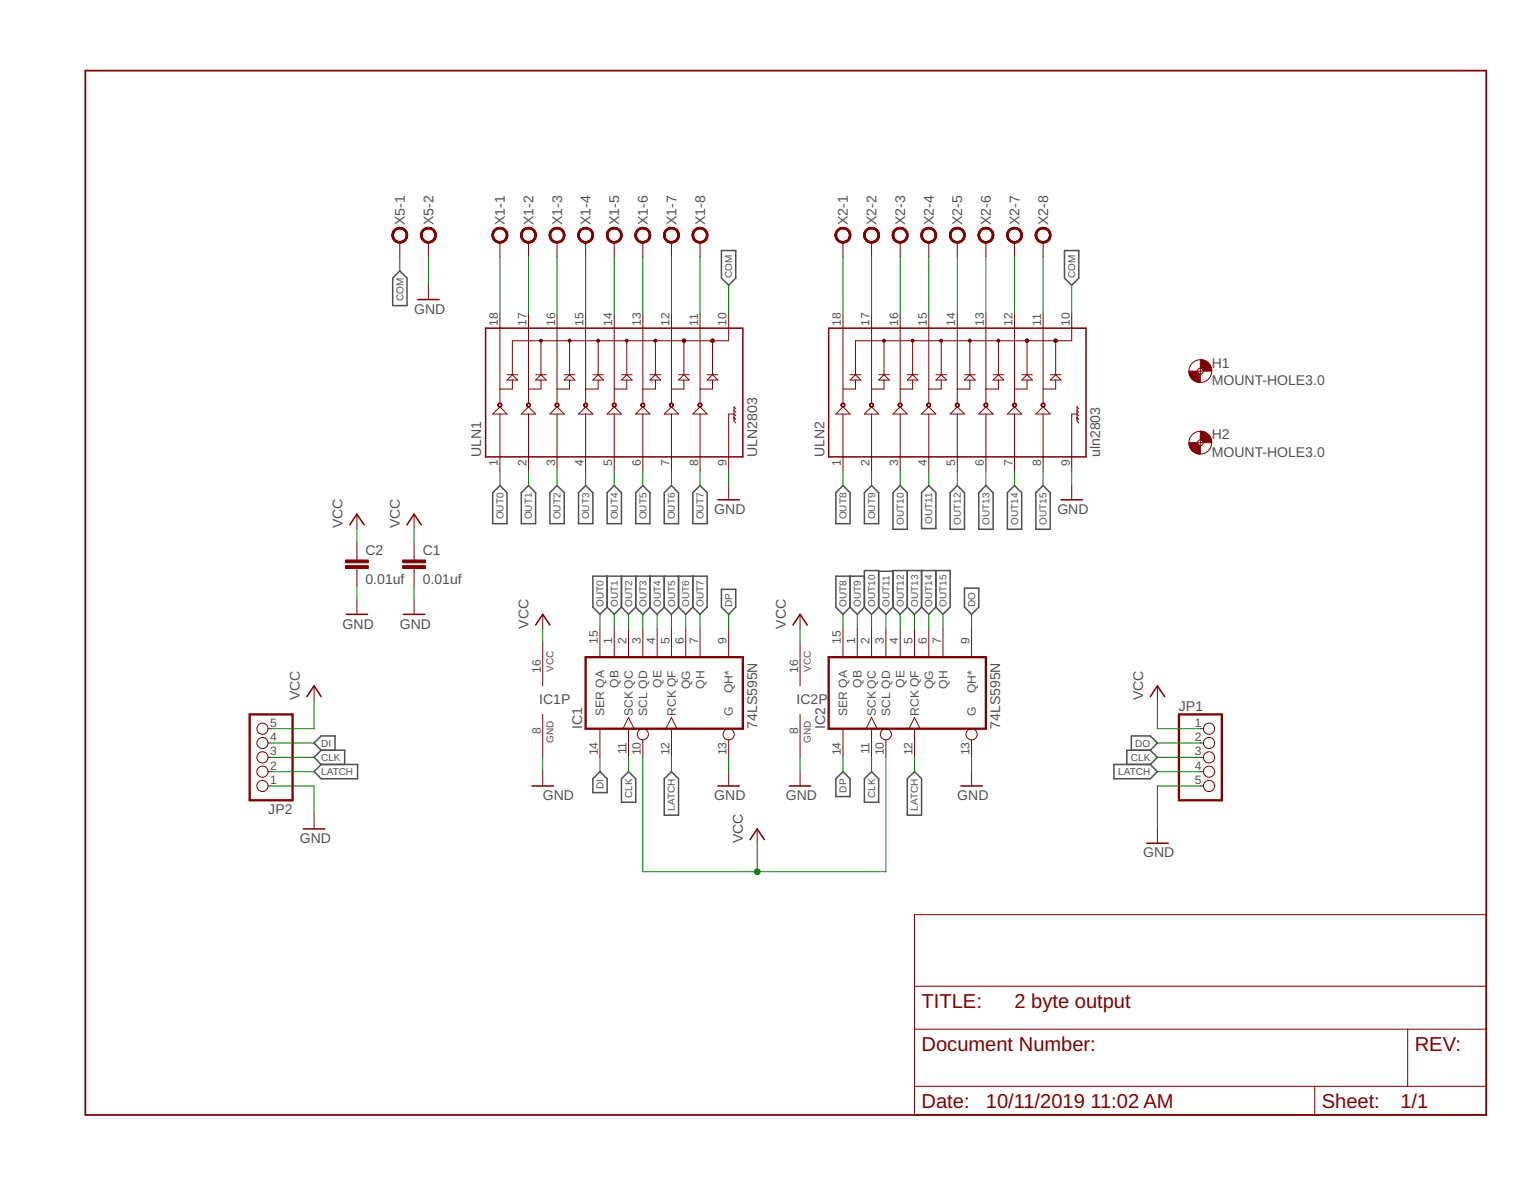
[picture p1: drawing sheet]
<svg xmlns="http://www.w3.org/2000/svg" width="279mm" height="216mm" viewBox="0 0 279 216" stroke-linecap="round" stroke-linejoin="round" font-family="sans-serif">
<g fill="none" stroke="#505050" stroke-width=".28">
<path d="M72.8 49.3l1.3 1.3v5h-2.6v-5zM131.3 45.6h2.6v5l-1.3 1.3-1.3-1.3zM193.8 45.6h2.6v5l-1.3 1.3-1.3-1.3zM91 88.3l1.3 1.3v5.6h-2.6v-5.6zM94.9 89.6l1.3-1.3 1.3 1.3v5.6h-2.6zM101.4 88.3l1.3 1.3v5.6h-2.6v-5.6zM106.6 88.3l1.3 1.3v5.6h-2.6v-5.6zM111.8 88.3l1.3 1.3v5.6h-2.6v-5.6zM117 88.3l1.3 1.3v5.6h-2.6v-5.6zM120.9 89.6l1.3-1.3 1.3 1.3v5.6h-2.6zM126.1 89.6l1.3-1.3 1.3 1.3v5.6h-2.6zM153.4 88.3l1.3 1.3v5.6h-2.6v-5.6z"/>
<path d="M158.6 88.3l1.3 1.3v5.6h-2.6v-5.6zM162.5 89.6l1.4-1.3 1.2 1.3v6.7h-2.6zM167.7 89.6l1.4-1.3 1.2 1.3v6.5h-2.6zM174.2 88.3l1.4 1.3v6.7h-2.6v-6.7zM179.5 88.3l1.3 1.3v6.7h-2.6v-6.7zM184.7 88.3l1.3 1.3v6.7h-2.6v-6.7zM188.6 89.6l1.3-1.3 1.3 1.3v6.7h-2.6zM110.5 104.8v5.6M110.5 110.4l-1.3 1.3-1.3-1.3v-5.6h20.8v5.6l-1.3 1.3-1.3-1.3M110.5 110.4l1.3 1.3 1.3-1.3M113.1 104.8v5.6M113.1 110.4l1.3 1.3 1.3-1.3"/>
<path d="M115.7 104.8v5.6M115.7 110.4l1.3 1.3 1.3-1.3M118.3 104.8v5.6M118.3 110.4l1.3 1.3 1.3-1.3M120.9 104.8v5.6M120.9 110.4l1.3 1.3 1.3-1.3M123.5 104.8v5.6M123.5 110.4l1.3 1.3 1.3-1.3M126.1 104.8v5.6M131.3 107.2h2.6v3.2l-1.3 1.3-1.3-1.3zM154.7 104.8v5.6M154.7 110.4l1.3 1.3 1.3-1.3"/>
<path d="M157.3 110.4v-6.6h2.6v6.6M157.3 104.8h-5.2v5.6l1.3 1.3 1.3-1.3M157.3 110.4l1.3 1.3 1.3-1.3M159.9 110.4l1.3 1.3 1.3-1.3M159.9 103.9h2.6M162.5 110.4v-6.6h10.5v6.6l-1.4 1.3-1.3-1.3M162.5 110.4l1.4 1.3 1.2-1.3M165.1 103.8v6.6M165.1 110.4l1.4 1.3 1.2-1.3M167.7 103.8v6.6M167.7 110.4l1.4 1.3 1.2-1.3M170.3 103.8v6.6"/>
<path d="M175.6 107h2.6v3.4l-1.4 1.3-1.2-1.3zM58.5 136.5l-1.3-1.4 1.3-1.2h2.5v2.6M58.5 136.5h4.2v2.5M58.5 139h6.6v2.6h-6.6l-1.3-1.2zM58.5 136.5l-1.3 1.3 1.3 1.2M202.8 139h6.6l1.3 1.4-1.3 1.2h-6.6zM205.9 136.5v-2.6h3.5l1.3 1.2-1.3 1.4M209.4 136.5h-4.3v2.5M209.4 136.5l1.3 1.3-1.3 1.2M109.2 140.4l1.3 1.2v2.6h-2.6v-2.6zM114.4 140.4l1.3 1.2v4.3h-2.6v-4.3zM120.9 141.6l1.3-1.2 1.3 1.2v6.7h-2.6z"/>
<path d="M153.4 140.4l1.3 1.2v3.3h-2.6v-3.3zM157.3 141.6l1.3-1.2 1.3 1.2v4.3h-2.6zM165.1 141.6l1.4-1.2 1.2 1.2v6.7h-2.6z"/>
</g>
<path d="M106.6 119.5h28.6v13h-28.6zM150.8 119.5h28.7v13h-28.7zM45.4 129.9h7.9v15.7h-7.9zM214.6 129.9h7.8v15.7h-7.8z" fill="none" stroke="#800000" stroke-width=".42"/>
<g fill="none" stroke="#800000" stroke-width=".18">
<path d="M72.8 44.1v2.6M78 44.1v2.6M78 51.9v2.6M91 44.1v2.6M91 57.1v16.2M96.2 44.1v2.6M96.2 57.1v16.2M101.4 44.1v2.6M101.4 57.1v16.2M106.6 44.1v2.6M106.6 57.1v16.2M111.8 44.1v2.6"/>
<path d="M111.8 57.1v16.2M117 44.1v2.6M117 57.1v16.2M122.2 44.1v2.6M122.2 57.1v16.2M127.4 44.1v2.6M127.4 57.1v16.2M132.6 57.1v4.9h-39.3v6.2M153.4 44.1v2.6M153.4 57.1v16.2M158.6 44.1v2.6M158.6 57.1v16.2"/>
<path d="M163.9 44.1v2.6M163.9 57.1v16.2M169.1 44.1v2.6M169.1 57.1v16.2M174.2 44.1v2.6M174.2 57.1v16.2M179.5 44.1v2.6M179.5 57.1v16.2M184.7 44.1v2.6M184.7 57.1v16.2M189.9 44.1v2.6M189.9 57.1v16.2"/>
<path d="M195.1 57.1v4.9h-39.4v6.2M91 75.3v10.4M91 74l1.3 1.3h-2.6zM92.3 69.1l1-.9 .9 .9zM92.3 68.2h1.9M93.3 69.1v1.7h-2.3M96.2 75.3v10.4M96.2 74l1.3 1.3h-2.6zM97.5 68.2h1.9M98.5 69.1v1.7h-2.3M98.5 62v6.2M98.5 68.2l.9 .9h-1.9z"/>
<path d="M101.4 75.3v10.4M101.4 74l1.3 1.3h-2.6zM102.7 69.1l1-.9 .9 .9zM102.7 68.2h1.9M103.7 69.1v1.7h-2.3M103.7 62v6.2M106.6 75.3v10.4M106.6 74l1.3 1.3h-2.6zM107.9 68.2h2M108.9 69.1v1.7h-2.3M108.9 68.2l1 .9h-2zM108.9 62v6.2"/>
<path d="M111.8 75.3v10.4M111.8 74l1.3 1.3h-2.6zM113.1 69.1l1-.9 1 .9zM113.1 68.2h2M114.1 69.1v1.7h-2.3M114.1 62v6.2M117 75.3v10.4M117 74l1.3 1.3h-2.6zM118.3 69.1l1-.9 1 .9zM118.3 68.2h2M119.3 69.1v1.7h-2.3M119.3 62v6.2"/>
<path d="M122.2 75.3v10.4M122.2 74l1.3 1.3h-2.6zM123.5 68.2h2M124.5 69.1v1.7h-2.3M124.5 68.2l1 .9h-2zM124.5 62v6.2M127.4 75.3v10.4M127.4 74l1.3 1.3h-2.6zM128.7 69.1l1-.9 1 .9zM128.7 68.2h2M129.7 69.1v1.7h-2.3M129.7 62v6.2"/>
<path d="M133.6 75.9l.3 .4M133.6 74.7l.3 .3M133.9 75.6l-.3-.3h-1v10.4M133.9 74.3l-.3-.3v2.6l.3 .3M153.4 75.3v10.4M153.4 74l1.3 1.3h-2.6zM154.7 69.1l1-.9 1 .9zM154.7 68.2h2M155.7 69.1v1.7h-2.3M158.6 75.3v10.4M158.6 74l1.3 1.3h-2.6zM159.9 69.1l1-.9 1 .9z"/>
<path d="M159.9 68.2h2M160.9 69.1v1.7h-2.3M160.9 62v6.2M163.9 75.3v10.4M163.9 74l1.2 1.3h-2.6zM165.1 68.2h2M166.1 69.1v1.7h-2.2M166.1 68.2l1 .9h-2zM166.1 62v6.2M167.7 75.3l1.4-1.3 1.2 1.3zM169.1 75.3v10.4M170.3 69.1l1-.9 1 .9z"/>
<path d="M170.3 68.2h2M171.3 69.1v1.7h-2.2M171.3 62v6.2M174.2 75.3v10.4M174.2 74l1.4 1.3h-2.6zM175.6 68.2h1.9M176.5 69.1v1.7h-2.3M176.5 68.2l1 .9h-1.9zM176.5 62v6.2M179.5 75.3v10.4M179.5 74l1.3 1.3h-2.6zM180.8 69.1l.9-.9 1 .9z"/>
<path d="M180.8 68.2h1.9M181.7 69.1v1.7h-2.2M181.7 62v6.2M184.7 75.3v10.4M184.7 74l1.3 1.3h-2.6zM186 69.1l.9-.9 1 .9zM186 68.2h1.9M186.9 69.1v1.7h-2.2M186.9 62v6.2M189.9 75.3v10.4M189.9 74l1.3 1.3h-2.6zM191.2 69.1l1-.9 .9 .9z"/>
<path d="M191.2 68.2h1.9M192.2 69.1v1.7h-2.3M192.2 62v6.2M196 75.9l.4 .4M196 74.7l.4 .3M196.4 75.6l-.4-.3h-.9v10.4M196.4 74.3l-.4-.3v2.6l.4 .3M218 67.5h1M218.5 67v1M218.5 80v1M65 93.5v2.6M65 98.7v3.2"/>
<path d="M75.4 93.5v2.6M75.4 98.7v3.2M132.6 88.3v2.6M195.1 88.3v2.6M218 80.5h1M65 103.4v3.1M65 109.1v2.6M75.4 103.4v3.1M75.4 109.1v2.6M98.8 111.7v2.6M98.8 116.9v7.8M109.2 114.3v5.2"/>
<path d="M111.8 114.3v5.2M114.4 114.3v5.2M117 114.3v5.2M119.6 114.3v5.2M122.2 114.3v5.2M124.8 114.3v5.2M127.4 114.3v5.2M132.6 114.3v5.2M145.6 111.7v2.6M145.6 116.9v7.8M153.4 114.3v5.2M156 114.3v5.2"/>
<path d="M158.6 114.3v5.2M161.2 114.3v5.2M163.9 114.3v5.2M166.5 114.3v5.2M169.1 114.3v5.2M171.6 114.3v5.2M176.8 114.3v5.2M48.8 137.8h.6M48.8 135.1h.6M48.8 132.5h.6M57.2 124.7v2.6M98.8 129.9v7.9"/>
<path d="M109.2 132.5v5.3M113.4 132.5l1-2 1 2M114.4 132.5v5.3M117 134.6v3.2M121.2 132.5l1-2 1 2M122.2 132.5v5.3M132.6 134.6v3.2M145.6 129.9v7.9M153.4 132.5v5.3M157.6 132.5l1-2 1.1 2M158.6 132.5v5.3M161.2 134.6v3.2"/>
<path d="M165.4 132.5l1.1-2 1 2M166.5 132.5v5.3M176.8 134.6v3.2M210.7 124.7v2.6M218.5 137.8h.6M218.5 135.1h.6M218.5 132.5h.6M48.8 143h.6M48.8 140.4h.6M57.2 148.2v2.6M98.8 140.4v2.6M132.6 140.4v2.6"/>
<path d="M137.8 150.8v2.6M145.6 140.4v2.6M176.8 140.4v2.6M210.7 150.8v2.6M218.5 143h.6M218.5 140.4h.6M166.5 166.4h104v36.4h-104zM166.5 179.4h104M166.5 187.2h104M166.5 197.6h104M239.3 197.6v5.2M256.2 187.2v10.4"/>
<circle cx="218.5" cy="67.5" r="2.07"/>
<circle cx="218.5" cy="67.5" r=".53"/>
<circle cx="218.5" cy="80.5" r="2.07"/>
<circle cx="218.5" cy="80.5" r=".53"/>
<circle cx="47.8" cy="135.1" r="1.02"/>
<circle cx="47.8" cy="132.5" r="1.02"/>
<circle cx="47.8" cy="137.8" r="1.02"/>
<circle cx="117" cy="133.6" r="1.02"/>
<circle cx="132.6" cy="133.6" r="1.02"/>
<circle cx="161.2" cy="133.6" r="1.02"/>
<circle cx="176.8" cy="133.6" r="1.02"/>
<circle cx="220.1" cy="135.1" r="1.02"/>
<circle cx="220.1" cy="137.8" r="1.02"/>
<circle cx="220.1" cy="132.5" r="1.02"/>
<circle cx="47.8" cy="143" r="1.02"/>
<circle cx="47.8" cy="140.4" r="1.02"/>
<circle cx="220.1" cy="140.4" r="1.02"/>
<circle cx="220.1" cy="143" r="1.02"/>
</g>
<g fill="#800000" stroke="#800000" stroke-width=".18">
<path d="M152.4 41.8a1.43 1.43 0 0 1 2.3 .3 1.43 1.43 0 0 1-.9 2.1 1.43 1.43 0 0 1-1.8-1.4h.3a1.17 1.17 0 0 1 1.7-1 1.17 1.17 0 0 1 .1 2 1.17 1.17 0 0 1-1.8-.7v-.3h-.3v-.4z" fill-rule="evenodd"/>
<path d="M152.4 41.8a1.43 1.43 0 0 1 2.3 .3 1.43 1.43 0 0 1-.9 2.1 1.43 1.43 0 0 1-1.8-1.4h.3a1.17 1.17 0 0 1 1.7-1 1.17 1.17 0 0 1 .1 2 1.17 1.17 0 0 1-1.8-.7v-.3h-.3v-.4z" fill-rule="evenodd"/>
<path d="M152.4 41.8a1.43 1.43 0 0 1 2.3 .3 1.43 1.43 0 0 1-.9 2.1 1.43 1.43 0 0 1-1.8-1.4h.3a1.17 1.17 0 0 1 1.7-1 1.17 1.17 0 0 1 .1 2 1.17 1.17 0 0 1-1.8-.7v-.3h-.3v-.4z" fill-rule="evenodd"/>
<path d="M157.6 41.8a1.43 1.43 0 0 1 2.3 .3 1.43 1.43 0 0 1-.9 2.1 1.43 1.43 0 0 1-1.8-1.4h.3a1.17 1.17 0 0 1 1.7-1 1.17 1.17 0 0 1 .2 2 1.17 1.17 0 0 1-1.9-.7v-.3h-.3v-.4z" fill-rule="evenodd"/>
<path d="M157.6 41.8a1.43 1.43 0 0 1 2.3 .3 1.43 1.43 0 0 1-.9 2.1 1.43 1.43 0 0 1-1.8-1.4h.3a1.17 1.17 0 0 1 1.7-1 1.17 1.17 0 0 1 .2 2 1.17 1.17 0 0 1-1.9-.7v-.3h-.3v-.4z" fill-rule="evenodd"/>
<path d="M157.6 41.8a1.43 1.43 0 0 1 2.3 .3 1.43 1.43 0 0 1-.9 2.1 1.43 1.43 0 0 1-1.8-1.4h.3a1.17 1.17 0 0 1 1.7-1 1.17 1.17 0 0 1 .2 2 1.17 1.17 0 0 1-1.9-.7v-.3h-.3v-.4z" fill-rule="evenodd"/>
<path d="M162.8 41.8a1.44 1.44 0 0 1 2.3 .2 1.44 1.44 0 0 1-.9 2.2 1.44 1.44 0 0 1-1.8-1.4h.3a1.18 1.18 0 0 1 1.6-1.1 1.18 1.18 0 0 1 .3 2 1.18 1.18 0 0 1-1.9-.6v-.3h-.3l.2-.7z" fill-rule="evenodd"/>
<path d="M162.8 41.8a1.44 1.44 0 0 1 2.3 .2 1.44 1.44 0 0 1-.9 2.2 1.44 1.44 0 0 1-1.8-1.4h.3a1.18 1.18 0 0 1 1.6-1.1 1.18 1.18 0 0 1 .3 2 1.18 1.18 0 0 1-1.9-.6v-.3h-.3l.2-.7z" fill-rule="evenodd"/>
<path d="M162.8 41.8a1.44 1.44 0 0 1 2.3 .2 1.44 1.44 0 0 1-.9 2.2 1.44 1.44 0 0 1-1.8-1.4h.3a1.18 1.18 0 0 1 1.6-1.1 1.18 1.18 0 0 1 .3 2 1.18 1.18 0 0 1-1.9-.6v-.3h-.3l.2-.7z" fill-rule="evenodd"/>
<path d="M168 41.8a1.43 1.43 0 0 1 2.3 .2 1.43 1.43 0 0 1-.9 2.1 1.43 1.43 0 0 1-1.8-1.3h.3a1.17 1.17 0 0 1 1.6-1.1 1.17 1.17 0 0 1 .3 1.9 1.17 1.17 0 0 1-1.9-.5v-.3h-.3l.2-.7z" fill-rule="evenodd"/>
<path d="M168 41.8a1.43 1.43 0 0 1 2.3 .2 1.43 1.43 0 0 1-.9 2.1 1.43 1.43 0 0 1-1.8-1.3h.3a1.17 1.17 0 0 1 1.6-1.1 1.17 1.17 0 0 1 .3 1.9 1.17 1.17 0 0 1-1.9-.5v-.3h-.3l.2-.7z" fill-rule="evenodd"/>
<path d="M168 41.8a1.43 1.43 0 0 1 2.3 .2 1.43 1.43 0 0 1-.9 2.1 1.43 1.43 0 0 1-1.8-1.3h.3a1.17 1.17 0 0 1 1.6-1.1 1.17 1.17 0 0 1 .3 1.9 1.17 1.17 0 0 1-1.9-.5v-.3h-.3l.2-.7z" fill-rule="evenodd"/>
<path d="M173.2 41.8a1.43 1.43 0 0 1 2.3 .2 1.43 1.43 0 0 1-.9 2.1 1.43 1.43 0 0 1-1.8-1.3h.3a1.17 1.17 0 0 1 1.6-1.1 1.17 1.17 0 0 1 .3 1.9 1.17 1.17 0 0 1-1.9-.5v-.3h-.3l.2-.7z" fill-rule="evenodd"/>
<path d="M173.2 41.8a1.43 1.43 0 0 1 2.3 .2 1.43 1.43 0 0 1-.9 2.1 1.43 1.43 0 0 1-1.8-1.3h.3a1.17 1.17 0 0 1 1.6-1.1 1.17 1.17 0 0 1 .3 1.9 1.17 1.17 0 0 1-1.9-.5v-.3h-.3l.2-.7z" fill-rule="evenodd"/>
<path d="M173.2 41.8a1.43 1.43 0 0 1 2.3 .2 1.43 1.43 0 0 1-.9 2.1 1.43 1.43 0 0 1-1.8-1.3h.3a1.17 1.17 0 0 1 1.6-1.1 1.17 1.17 0 0 1 .3 1.9 1.17 1.17 0 0 1-1.9-.5v-.3h-.3l.2-.7z" fill-rule="evenodd"/>
<path d="M178.4 41.8a1.43 1.43 0 0 1 2.3 .2 1.43 1.43 0 0 1-.9 2.1 1.43 1.43 0 0 1-1.8-1.3h.3a1.17 1.17 0 0 1 1.6-1.1 1.17 1.17 0 0 1 .3 1.9 1.17 1.17 0 0 1-1.9-.5v-.3h-.3l.2-.7z" fill-rule="evenodd"/>
<path d="M178.4 41.8a1.43 1.43 0 0 1 2.3 .2 1.43 1.43 0 0 1-.9 2.1 1.43 1.43 0 0 1-1.8-1.3h.3a1.17 1.17 0 0 1 1.6-1.1 1.17 1.17 0 0 1 .3 1.9 1.17 1.17 0 0 1-1.9-.5v-.3h-.3l.2-.7z" fill-rule="evenodd"/>
<path d="M178.4 41.8a1.43 1.43 0 0 1 2.3 .2 1.43 1.43 0 0 1-.9 2.1 1.43 1.43 0 0 1-1.8-1.3h.3a1.17 1.17 0 0 1 1.6-1.1 1.17 1.17 0 0 1 .3 1.9 1.17 1.17 0 0 1-1.9-.5v-.3h-.3l.2-.7z" fill-rule="evenodd"/>
<path d="M183.6 41.8a1.43 1.43 0 0 1 2.3 .3 1.43 1.43 0 0 1-.9 2.1 1.43 1.43 0 0 1-1.8-1.4h.3a1.17 1.17 0 0 1 1.6-1.1 1.17 1.17 0 0 1 .3 1.9 1.17 1.17 0 0 1-1.9-.5v-.3h-.3z" fill-rule="evenodd"/>
<path d="M183.6 41.8a1.43 1.43 0 0 1 2.3 .3 1.43 1.43 0 0 1-.9 2.1 1.43 1.43 0 0 1-1.8-1.4h.3a1.17 1.17 0 0 1 1.6-1.1 1.17 1.17 0 0 1 .3 1.9 1.17 1.17 0 0 1-1.9-.5v-.3h-.3z" fill-rule="evenodd"/>
<path d="M183.6 41.8a1.43 1.43 0 0 1 2.3 .3 1.43 1.43 0 0 1-.9 2.1 1.43 1.43 0 0 1-1.8-1.4h.3a1.17 1.17 0 0 1 1.6-1.1 1.17 1.17 0 0 1 .3 1.9 1.17 1.17 0 0 1-1.9-.5v-.3h-.3z" fill-rule="evenodd"/>
<path d="M188.8 41.8a1.43 1.43 0 0 1 2.3 .3 1.43 1.43 0 0 1-.9 2.1 1.43 1.43 0 0 1-1.8-1.4h.3a1.17 1.17 0 0 1 1.7-1 1.17 1.17 0 0 1 .2 2 1.17 1.17 0 0 1-1.9-.7v-.3h-.3l.1-.4z" fill-rule="evenodd"/>
<path d="M188.8 41.8a1.43 1.43 0 0 1 2.3 .3 1.43 1.43 0 0 1-.9 2.1 1.43 1.43 0 0 1-1.8-1.4h.3a1.17 1.17 0 0 1 1.7-1 1.17 1.17 0 0 1 .2 2 1.17 1.17 0 0 1-1.9-.7v-.3h-.3l.1-.4z" fill-rule="evenodd"/>
<path d="M188.8 41.8a1.43 1.43 0 0 1 2.3 .3 1.43 1.43 0 0 1-.9 2.1 1.43 1.43 0 0 1-1.8-1.4h.3a1.17 1.17 0 0 1 1.7-1 1.17 1.17 0 0 1 .2 2 1.17 1.17 0 0 1-1.9-.7v-.3h-.3l.1-.4z" fill-rule="evenodd"/>
<path d="M90.6 73.5a.4 .4 0 0 1 .7-.1 .4 .4 0 0 1-.2 .6 .4 .4 0 0 1-.5-.3h.1a.27 .27 0 0 1 .4-.3 .27 .27 0 0 1 .1 .4 .27 .27 0 0 1-.4 0l-.2-.1z" fill-rule="evenodd"/>
<path d="M95.8 73.5a.39 .39 0 0 1 .7-.1 .39 .39 0 0 1-.2 .6 .39 .39 0 0 1-.5-.3h.1a.27 .27 0 0 1 .4-.3 .27 .27 0 0 1 .1 .4 .27 .27 0 0 1-.4 0l-.2-.1z" fill-rule="evenodd"/>
<path d="M101.2 73.4a.39 .39 0 0 1 .5 .1 .39 .39 0 0 1-.2 .6 .39 .39 0 0 1-.5-.4h.1a.26 .26 0 0 1 .4-.3 .26 .26 0 0 1 .1 .4 .26 .26 0 0 1-.4 0l-.2-.1z" fill-rule="evenodd"/>
<path d="M106.3 73.5a.39 .39 0 0 1 .6-.1 .39 .39 0 0 1-.2 .6 .39 .39 0 0 1-.5-.3h.1a.26 .26 0 0 1 .4-.2 .26 .26 0 0 1 .1 .4 .26 .26 0 0 1-.4-.1l-.2-.1z" fill-rule="evenodd"/>
<path d="M111.5 73.5a.39 .39 0 0 1 .6-.1 .39 .39 0 0 1-.1 .6 .39 .39 0 0 1-.6-.3h.1a.26 .26 0 0 1 .4-.2 .26 .26 0 0 1 .1 .4 .26 .26 0 0 1-.4-.1l-.2-.1z" fill-rule="evenodd"/>
<path d="M116.7 73.5a.39 .39 0 0 1 .6-.1 .39 .39 0 0 1-.1 .6 .39 .39 0 0 1-.6-.3h.2a.26 .26 0 0 1 .3-.2 .26 .26 0 0 1 .1 .4 .26 .26 0 0 1-.4-.1l-.2-.1z" fill-rule="evenodd"/>
<path d="M122 73.4a.4 .4 0 0 1 .6 .1 .4 .4 0 0 1-.3 .6 .4 .4 0 0 1-.5-.4h.2a.26 .26 0 0 1 .3-.2 .26 .26 0 0 1 .1 .4 .26 .26 0 0 1-.4-.1l-.2-.1z" fill-rule="evenodd"/>
<path d="M127.1 73.5a.4 .4 0 0 1 .6-.1 .4 .4 0 0 1-.1 .6 .4 .4 0 0 1-.6-.3h.1a.27 .27 0 0 1 .4-.3 .27 .27 0 0 1 .1 .4 .27 .27 0 0 1-.4 0l-.2-.1z" fill-rule="evenodd"/>
<path d="M98.3 61.8h.3v.3h-.3v-.1l.3-.1-.1 .1h-.2z" fill-rule="evenodd"/>
<path d="M103.5 61.8h.4v.3h-.4l-.1-.1 .2-.2 .2 .2-.2 .1-.2-.1z" fill-rule="evenodd"/>
<path d="M108.6 61.8l.2-.1a.27 .27 0 0 1 .3 .2 .27 .27 0 0 1-.2 .3 .27 .27 0 0 1-.3-.2l.3-.2 .1 .2-.2 .1-.2-.1z" fill-rule="evenodd"/>
<path d="M113.9 61.8l.2-.1a.27 .27 0 0 1 .3 .3 .27 .27 0 0 1-.3 .2l-.3-.2 .4-.1v.1l-.2 .1-.2-.1z" fill-rule="evenodd"/>
<path d="M119.1 61.8l.1-.1a.27 .27 0 0 1 .3 .1 .27 .27 0 0 1 0 .2 .28 .28 0 0 1-.4 .1l-.1-.1 .2-.2 .2 .1-.2 .2-.2-.1z" fill-rule="evenodd"/>
<path d="M124.3 61.8l.1-.1a.27 .27 0 0 1 .3 .1 .27 .27 0 0 1 .1 .2 .28 .28 0 0 1-.5 .1l-.1-.1 .2-.2 .2 .1-.2 .2-.2-.1z" fill-rule="evenodd"/>
<path d="M98.3 61.8l.3-.1 .1 .4-.3 .1-.2-.2 .4-.1-.2 .2-.2-.1z" fill-rule="evenodd"/>
<path d="M124.4 61.9h.2v.2h-.2z" fill-rule="evenodd"/>
<path d="M124.2 61.8a.33 .33 0 0 1 .5 0 .33 .33 0 0 1-.1 .5 .33 .33 0 0 1-.4-.3l.2-.2a.2 .2 0 0 1 .3 .1 .2 .2 0 0 1-.1 .2 .2 .2 0 0 1-.3 0l-.1-.1z" fill-rule="evenodd"/>
<path d="M114 61.9h.2v.2h-.2z" fill-rule="evenodd"/>
<path d="M108.8 61.9h.2v.2h-.2z" fill-rule="evenodd"/>
<path d="M129.5 61.8a.28 .28 0 0 1 .2-.1 .28 .28 0 0 1 .3 .2 .28 .28 0 0 1-.3 .3 .28 .28 0 0 1-.3-.2l.3-.2 .1 .2-.2 .1-.2-.1z" fill-rule="evenodd"/>
<path d="M129.6 61.9h.2v.2h-.2z" fill-rule="evenodd"/>
<path d="M129.5 61.7a.34 .34 0 0 1 .5 .1 .34 .34 0 0 1-.2 .5 .34 .34 0 0 1-.4-.3l.2-.2a.21 .21 0 0 1 .3 .2 .21 .21 0 0 1-.3 .1l-.2-.1z" fill-rule="evenodd"/>
<path d="M153.2 73.4a.39 .39 0 0 1 .6 .1 .39 .39 0 0 1-.3 .5 .39 .39 0 0 1-.4-.3h.1a.26 .26 0 0 1 .4-.2 .26 .26 0 0 1 0 .4 .26 .26 0 0 1-.4-.1l-.1-.1z" fill-rule="evenodd"/>
<path d="M158.3 73.5a.4 .4 0 0 1 .6-.1 .4 .4 0 0 1-.1 .6 .4 .4 0 0 1-.6-.3h.2a.26 .26 0 0 1 .4-.2 .26 .26 0 0 1 0 .4 .26 .26 0 0 1-.4-.1l-.2-.1z" fill-rule="evenodd"/>
<path d="M163.6 73.4a.4 .4 0 0 1 .6 .1 .4 .4 0 0 1-.3 .6 .4 .4 0 0 1-.5-.4h.2a.27 .27 0 0 1 .3-.3 .27 .27 0 0 1 .2 .4 .27 .27 0 0 1-.5 0l-.2-.1z" fill-rule="evenodd"/>
<path d="M168.7 73.5a.39 .39 0 0 1 .6-.1 .39 .39 0 0 1-.1 .6 .39 .39 0 0 1-.5-.3h.1a.26 .26 0 0 1 .3-.3 .26 .26 0 0 1 .1 .4 .26 .26 0 0 1-.4 0l-.1-.1z" fill-rule="evenodd"/>
<path d="M173.9 73.5a.39 .39 0 0 1 .6-.1 .39 .39 0 0 1-.1 .6 .39 .39 0 0 1-.5-.3h.1a.26 .26 0 0 1 .3-.3 .26 .26 0 0 1 .2 .4 .26 .26 0 0 1-.5 0l-.1-.1z" fill-rule="evenodd"/>
<path d="M179.1 73.5a.39 .39 0 0 1 .6-.1 .39 .39 0 0 1-.1 .6 .39 .39 0 0 1-.5-.3h.1a.26 .26 0 0 1 .4-.2 .26 .26 0 0 1 0 .4 .26 .26 0 0 1-.4-.1l-.1-.1z" fill-rule="evenodd"/>
<path d="M184.3 73.5a.39 .39 0 0 1 .6-.1 .39 .39 0 0 1-.1 .6 .39 .39 0 0 1-.5-.3h.1a.26 .26 0 0 1 .4-.2 .26 .26 0 0 1 0 .4 .26 .26 0 0 1-.4-.1l-.1-.1z" fill-rule="evenodd"/>
<path d="M189.6 73.4a.39 .39 0 0 1 .6 .1 .39 .39 0 0 1-.2 .5 .39 .39 0 0 1-.5-.3h.1a.26 .26 0 0 1 .4-.2 .26 .26 0 0 1 .1 .4 .26 .26 0 0 1-.5-.1l-.1-.1z" fill-rule="evenodd"/>
<path d="M160.8 61.8h.2l.1 .2-.3 .1-.1-.1 .3-.1v.1h-.3z" fill-rule="evenodd"/>
<path d="M165.9 61.8h.4v.3h-.4v-.1l.2-.2 .1 .2-.1 .1-.2-.1z" fill-rule="evenodd"/>
<path d="M171.1 61.8l.1-.1a.27 .27 0 0 1 .4 .2 .27 .27 0 0 1-.2 .3 .27 .27 0 0 1-.4-.2l.3-.2 .1 .2-.1 .1-.3-.1z" fill-rule="evenodd"/>
<path d="M176.3 61.8l.1-.1a.27 .27 0 0 1 .4 .2 .27 .27 0 0 1-.2 .3 .27 .27 0 0 1-.3-.2l.3-.2 .1 .2-.2 .1-.2-.1z" fill-rule="evenodd"/>
<path d="M181.5 61.8l.3-.1a.27 .27 0 0 1 .2 .3 .27 .27 0 0 1-.2 .2l-.3-.2 .3-.1 .1 .1-.2 .1-.2-.1z" fill-rule="evenodd"/>
<path d="M186.7 61.8l.1-.1a.27 .27 0 0 1 .3 .1 .27 .27 0 0 1 .1 .2 .28 .28 0 0 1-.5 .1v-.1l.2-.2 .2 .1-.2 .2-.2-.1z" fill-rule="evenodd"/>
<path d="M160.7 61.8l.3-.1 .1 .4h-.4v-.1l.2-.2 .1 .2-.1 .1-.2-.1z" fill-rule="evenodd"/>
<path d="M186.8 61.9h.2v.2h-.2z" fill-rule="evenodd"/>
<path d="M186.6 61.8a.33 .33 0 0 1 .6 0 .33 .33 0 0 1-.1 .5 .33 .33 0 0 1-.5-.3l.2-.2a.2 .2 0 0 1 .3 .1 .2 .2 0 0 1-.1 .2 .2 .2 0 0 1-.2 0l-.2-.1z" fill-rule="evenodd"/>
<path d="M176.4 61.9h.2v.2h-.2z" fill-rule="evenodd"/>
<path d="M171.2 61.9h.2v.2h-.2z" fill-rule="evenodd"/>
<path d="M191.9 61.8l.1-.1a.27 .27 0 0 1 .3 .1 .27 .27 0 0 1 .1 .2 .28 .28 0 0 1-.5 .1v-.1l.2-.2 .2 .1-.2 .2-.2-.1z" fill-rule="evenodd"/>
<path d="M192 61.9h.2v.2h-.2z" fill-rule="evenodd"/>
<path d="M191.9 61.8a.33 .33 0 0 1 .5 0 .33 .33 0 0 1-.1 .5 .33 .33 0 0 1-.5-.3l.2-.2a.2 .2 0 0 1 .3 .1 .2 .2 0 0 1-.1 .2 .2 .2 0 0 1-.2 0l-.2-.1z" fill-rule="evenodd"/>
<path d="M89.9 41.8a1.44 1.44 0 0 1 2.3 .2 1.44 1.44 0 0 1-.8 2.2 1.44 1.44 0 0 1-1.8-1.4h.2a1.18 1.18 0 0 1 1.7-1.1 1.18 1.18 0 0 1 .3 2 1.18 1.18 0 0 1-1.9-.6l-.1-.3h-.2l.1-.7z" fill-rule="evenodd"/>
<path d="M89.9 41.8a1.44 1.44 0 0 1 2.3 .2 1.44 1.44 0 0 1-.8 2.2 1.44 1.44 0 0 1-1.8-1.4h.2a1.18 1.18 0 0 1 1.7-1.1 1.18 1.18 0 0 1 .3 2 1.18 1.18 0 0 1-1.9-.6l-.1-.3h-.2l.1-.7z" fill-rule="evenodd"/>
<path d="M89.9 41.8a1.44 1.44 0 0 1 2.3 .2 1.44 1.44 0 0 1-.8 2.2 1.44 1.44 0 0 1-1.8-1.4h.2a1.18 1.18 0 0 1 1.7-1.1 1.18 1.18 0 0 1 .3 2 1.18 1.18 0 0 1-1.9-.6l-.1-.3h-.2l.1-.7z" fill-rule="evenodd"/>
<path d="M95.1 41.8a1.43 1.43 0 0 1 2.3 .2 1.43 1.43 0 0 1-.8 2.1 1.43 1.43 0 0 1-1.8-1.3h.2a1.17 1.17 0 0 1 1.7-1.1 1.17 1.17 0 0 1 .2 1.9 1.17 1.17 0 0 1-1.8-.5l-.1-.3h-.2l.1-.7z" fill-rule="evenodd"/>
<path d="M95.1 41.8a1.43 1.43 0 0 1 2.3 .2 1.43 1.43 0 0 1-.8 2.1 1.43 1.43 0 0 1-1.8-1.3h.2a1.17 1.17 0 0 1 1.7-1.1 1.17 1.17 0 0 1 .2 1.9 1.17 1.17 0 0 1-1.8-.5l-.1-.3h-.2l.1-.7z" fill-rule="evenodd"/>
<path d="M95.1 41.8a1.43 1.43 0 0 1 2.3 .2 1.43 1.43 0 0 1-.8 2.1 1.43 1.43 0 0 1-1.8-1.3h.2a1.17 1.17 0 0 1 1.7-1.1 1.17 1.17 0 0 1 .2 1.9 1.17 1.17 0 0 1-1.8-.5l-.1-.3h-.2l.1-.7z" fill-rule="evenodd"/>
<path d="M100.4 41.8a1.43 1.43 0 0 1 2.2 .2 1.43 1.43 0 0 1-.8 2.1 1.43 1.43 0 0 1-1.8-1.3h.2a1.17 1.17 0 0 1 1.7-1.1 1.17 1.17 0 0 1 .3 1.9 1.17 1.17 0 0 1-1.9-.5l-.1-.3h-.2l.1-.7z" fill-rule="evenodd"/>
<path d="M100.4 41.8a1.43 1.43 0 0 1 2.2 .2 1.43 1.43 0 0 1-.8 2.1 1.43 1.43 0 0 1-1.8-1.3h.2a1.17 1.17 0 0 1 1.7-1.1 1.17 1.17 0 0 1 .3 1.9 1.17 1.17 0 0 1-1.9-.5l-.1-.3h-.2l.1-.7z" fill-rule="evenodd"/>
<path d="M100.4 41.8a1.43 1.43 0 0 1 2.2 .2 1.43 1.43 0 0 1-.8 2.1 1.43 1.43 0 0 1-1.8-1.3h.2a1.17 1.17 0 0 1 1.7-1.1 1.17 1.17 0 0 1 .3 1.9 1.17 1.17 0 0 1-1.9-.5l-.1-.3h-.2l.1-.7z" fill-rule="evenodd"/>
<path d="M105.6 41.8a1.43 1.43 0 0 1 2.2 .2 1.43 1.43 0 0 1-.8 2.1 1.43 1.43 0 0 1-1.8-1.3h.2a1.17 1.17 0 0 1 1.7-1.1 1.17 1.17 0 0 1 .3 1.9 1.17 1.17 0 0 1-1.9-.5l-.1-.3h-.2l.1-.7z" fill-rule="evenodd"/>
<path d="M105.6 41.8a1.43 1.43 0 0 1 2.2 .2 1.43 1.43 0 0 1-.8 2.1 1.43 1.43 0 0 1-1.8-1.3h.2a1.17 1.17 0 0 1 1.7-1.1 1.17 1.17 0 0 1 .3 1.9 1.17 1.17 0 0 1-1.9-.5l-.1-.3h-.2l.1-.7z" fill-rule="evenodd"/>
<path d="M105.6 41.8a1.43 1.43 0 0 1 2.2 .2 1.43 1.43 0 0 1-.8 2.1 1.43 1.43 0 0 1-1.8-1.3h.2a1.17 1.17 0 0 1 1.7-1.1 1.17 1.17 0 0 1 .3 1.9 1.17 1.17 0 0 1-1.9-.5l-.1-.3h-.2l.1-.7z" fill-rule="evenodd"/>
<path d="M110.8 41.8a1.43 1.43 0 0 1 2.2 .2 1.43 1.43 0 0 1-.8 2.1 1.43 1.43 0 0 1-1.8-1.3h.2a1.17 1.17 0 0 1 1.7-1.1 1.17 1.17 0 0 1 .3 1.9 1.17 1.17 0 0 1-1.9-.5l-.1-.3h-.2l.2-.7z" fill-rule="evenodd"/>
<path d="M110.8 41.8a1.43 1.43 0 0 1 2.2 .2 1.43 1.43 0 0 1-.8 2.1 1.43 1.43 0 0 1-1.8-1.3h.2a1.17 1.17 0 0 1 1.7-1.1 1.17 1.17 0 0 1 .3 1.9 1.17 1.17 0 0 1-1.9-.5l-.1-.3h-.2l.2-.7z" fill-rule="evenodd"/>
<path d="M110.8 41.8a1.43 1.43 0 0 1 2.2 .2 1.43 1.43 0 0 1-.8 2.1 1.43 1.43 0 0 1-1.8-1.3h.2a1.17 1.17 0 0 1 1.7-1.1 1.17 1.17 0 0 1 .3 1.9 1.17 1.17 0 0 1-1.9-.5l-.1-.3h-.2l.2-.7z" fill-rule="evenodd"/>
<path d="M116 41.8a1.43 1.43 0 0 1 2.2 .3 1.43 1.43 0 0 1-.8 2.1 1.43 1.43 0 0 1-1.8-1.4h.2a1.17 1.17 0 0 1 1.8-1 1.17 1.17 0 0 1 .1 2 1.17 1.17 0 0 1-1.8-.7l-.1-.3h-.2v-.4z" fill-rule="evenodd"/>
<path d="M116 41.8a1.43 1.43 0 0 1 2.2 .3 1.43 1.43 0 0 1-.8 2.1 1.43 1.43 0 0 1-1.8-1.4h.2a1.17 1.17 0 0 1 1.8-1 1.17 1.17 0 0 1 .1 2 1.17 1.17 0 0 1-1.8-.7l-.1-.3h-.2v-.4z" fill-rule="evenodd"/>
<path d="M116 41.8a1.43 1.43 0 0 1 2.2 .3 1.43 1.43 0 0 1-.8 2.1 1.43 1.43 0 0 1-1.8-1.4h.2a1.17 1.17 0 0 1 1.8-1 1.17 1.17 0 0 1 .1 2 1.17 1.17 0 0 1-1.8-.7l-.1-.3h-.2v-.4z" fill-rule="evenodd"/>
<path d="M121.2 41.8a1.43 1.43 0 0 1 2.2 .3 1.43 1.43 0 0 1-.8 2.1 1.43 1.43 0 0 1-1.8-1.4h.3a1.17 1.17 0 0 1 1.7-1 1.17 1.17 0 0 1 .1 2 1.17 1.17 0 0 1-1.8-.7v-.3h-.3v-.4z" fill-rule="evenodd"/>
<path d="M121.2 41.8a1.43 1.43 0 0 1 2.2 .3 1.43 1.43 0 0 1-.8 2.1 1.43 1.43 0 0 1-1.8-1.4h.3a1.17 1.17 0 0 1 1.7-1 1.17 1.17 0 0 1 .1 2 1.17 1.17 0 0 1-1.8-.7v-.3h-.3v-.4z" fill-rule="evenodd"/>
<path d="M121.2 41.8a1.43 1.43 0 0 1 2.2 .3 1.43 1.43 0 0 1-.8 2.1 1.43 1.43 0 0 1-1.8-1.4h.3a1.17 1.17 0 0 1 1.7-1 1.17 1.17 0 0 1 .1 2 1.17 1.17 0 0 1-1.8-.7v-.3h-.3v-.4z" fill-rule="evenodd"/>
<path d="M126.4 41.8a1.44 1.44 0 0 1 2.2 .2 1.44 1.44 0 0 1-.8 2.2 1.44 1.44 0 0 1-1.8-1.4h.2a1.18 1.18 0 0 1 1.7-1.1 1.18 1.18 0 0 1 .3 2 1.18 1.18 0 0 1-1.9-.6l-.1-.3h-.2l.2-.7z" fill-rule="evenodd"/>
<path d="M126.4 41.8a1.44 1.44 0 0 1 2.2 .2 1.44 1.44 0 0 1-.8 2.2 1.44 1.44 0 0 1-1.8-1.4h.2a1.18 1.18 0 0 1 1.7-1.1 1.18 1.18 0 0 1 .3 2 1.18 1.18 0 0 1-1.9-.6l-.1-.3h-.2l.2-.7z" fill-rule="evenodd"/>
<path d="M126.4 41.8a1.44 1.44 0 0 1 2.2 .2 1.44 1.44 0 0 1-.8 2.2 1.44 1.44 0 0 1-1.8-1.4h.2a1.18 1.18 0 0 1 1.7-1.1 1.18 1.18 0 0 1 .3 2 1.18 1.18 0 0 1-1.9-.6l-.1-.3h-.2l.2-.7z" fill-rule="evenodd"/>
<path d="M71.7 41.8a1.43 1.43 0 0 1 2.3 .2 1.43 1.43 0 0 1-.8 2.1 1.43 1.43 0 0 1-1.8-1.3h.2a1.17 1.17 0 0 1 1.7-1.1 1.17 1.17 0 0 1 .2 1.9 1.17 1.17 0 0 1-1.9-.5v-.3h-.2l.1-.7z" fill-rule="evenodd"/>
<path d="M71.7 41.8a1.43 1.43 0 0 1 2.3 .2 1.43 1.43 0 0 1-.8 2.1 1.43 1.43 0 0 1-1.8-1.3h.2a1.17 1.17 0 0 1 1.7-1.1 1.17 1.17 0 0 1 .2 1.9 1.17 1.17 0 0 1-1.9-.5v-.3h-.2l.1-.7z" fill-rule="evenodd"/>
<path d="M71.7 41.8a1.43 1.43 0 0 1 2.3 .2 1.43 1.43 0 0 1-.8 2.1 1.43 1.43 0 0 1-1.8-1.3h.2a1.17 1.17 0 0 1 1.7-1.1 1.17 1.17 0 0 1 .2 1.9 1.17 1.17 0 0 1-1.9-.5v-.3h-.2l.1-.7z" fill-rule="evenodd"/>
<path d="M76.9 41.8a1.43 1.43 0 0 1 2.3 .3 1.43 1.43 0 0 1-.9 2.1 1.43 1.43 0 0 1-1.8-1.4h.3a1.17 1.17 0 0 1 1.7-1 1.17 1.17 0 0 1 .2 2 1.17 1.17 0 0 1-1.9-.7v-.3h-.3z" fill-rule="evenodd"/>
<path d="M76.9 41.8a1.43 1.43 0 0 1 2.3 .3 1.43 1.43 0 0 1-.9 2.1 1.43 1.43 0 0 1-1.8-1.4h.3a1.17 1.17 0 0 1 1.7-1 1.17 1.17 0 0 1 .2 2 1.17 1.17 0 0 1-1.9-.7v-.3h-.3z" fill-rule="evenodd"/>
<path d="M76.9 41.8a1.43 1.43 0 0 1 2.3 .3 1.43 1.43 0 0 1-.9 2.1 1.43 1.43 0 0 1-1.8-1.4h.3a1.17 1.17 0 0 1 1.7-1 1.17 1.17 0 0 1 .2 2 1.17 1.17 0 0 1-1.9-.7v-.3h-.3z" fill-rule="evenodd"/>
<path d="M218.5 65.4a2.03 2.03 0 0 1 2.1 2.1h-1.6l-.1-.3-.4-.2z" fill-rule="evenodd"/>
<path d="M216.4 67.5h1.6l.1 .3 .4 .2v1.6a2.03 2.03 0 0 1-2.1-2.1z" fill-rule="evenodd"/>
<path d="M218.5 78.4a2.06 2.06 0 0 1 2.1 2.1h-1.6l-.1-.3-.4-.2z" fill-rule="evenodd"/>
<path d="M216.4 80.5h1.6l.1 .3 .4 .2v1.6a2.06 2.06 0 0 1-2.1-2.1z" fill-rule="evenodd"/>
</g>
<g fill="#800000" stroke="#800000" stroke-width=".18">
<path d="M73.3 102.9h4.1v.5h-4.1z"/>
<path d="M73.3 101.9h4.1v.5h-4.1z"/>
<path d="M62.9 102.9h4.1v.5h-4.1z"/>
<path d="M62.9 101.9h4.1v.5h-4.1z"/>
</g>
<g fill="none" stroke="#800000" stroke-width=".28">
<path d="M76 54.5h3.9M88.4 59.7h46.8v23.4h-46.8zM150.8 59.7h46.9v23.4h-46.9zM63.7 95.5l1.3-2 1.3 2M74.1 95.5l1.3-2 1.3 2M130.7 90.9h3.9M193.1 90.9h3.9M63 111.7h3.9M73.4 111.7h3.9M97.5 113.7l1.3-2 1.3 2M144.3 113.7l1.3-2 1.3 2M55.9 126.7l1.3-2 1.3 2"/>
<path d="M209.4 126.7l1.3-2 1.3 2M55.2 150.8h3.9M96.8 143h4M130.7 143h3.9M136.5 152.7l1.3-1.9 1.3 1.9M143.7 143h3.9M174.9 143h3.9M208.7 153.4h3.9"/>
</g>
<path d="M15.5 12.8h255v190h-255z" fill="none" stroke="#800000" stroke-width=".32"/>
<g fill="none" stroke="#008000" stroke-width=".18">
<path d="M72.8 46.7v2.6M78 46.7v5.2M91 46.7v10.4M96.2 46.7v10.4M101.4 46.7v10.4M106.6 46.7v10.4M111.8 46.7v10.4M117 46.7v10.4M122.2 46.7v10.4M127.4 46.7v10.4M132.6 51.9v5.2M153.4 46.7v10.4"/>
<path d="M158.6 46.7v10.4M163.9 46.7v10.4M169.1 46.7v10.4M174.2 46.7v10.4M179.5 46.7v10.4M184.7 46.7v10.4M189.9 46.7v10.4M195.1 51.9v5.2M65 96.1v2.6M75.4 96.1v2.6M91 85.7v2.6M96.2 85.7v2.6"/>
<path d="M101.4 85.7v2.6M106.6 85.7v2.6M111.8 85.7v2.6M117 85.7v2.6M122.2 85.7v2.6M127.4 85.7v2.6M132.6 85.7v2.6M153.4 85.7v2.6M158.6 85.7v2.6M163.9 85.7v2.6M169.1 85.7v2.6M174.2 85.7v2.6"/>
<path d="M179.5 85.7v2.6M184.7 85.7v2.6M189.9 85.7v2.6M195.1 85.7v2.6M65 106.5v2.6M75.4 106.5v2.6M98.8 114.3v2.6M109.2 111.7v2.6M111.8 111.7v2.6M114.4 111.7v2.6M117 111.7v2.6M119.6 111.7v2.6"/>
<path d="M122.2 111.7v2.6M124.8 111.7v2.6M127.4 111.7v2.6M132.6 111.7v2.6M145.6 114.3v2.6M153.4 111.7v2.6M156 111.7v2.6M158.6 111.7v2.6M161.2 111.7v2.6M163.9 111.7v2.6M166.5 111.7v2.6M169.1 111.7v2.6"/>
<path d="M171.6 111.7v2.6M176.8 111.7v2.6M49.4 135.1h7.8M49.4 137.8h7.8M57.2 127.3v5.2h-7.8M98.8 137.8v2.6M109.2 137.8v2.6M114.4 137.8v2.6M117 137.8v20.8h44.2v-20.8M122.2 137.8v2.6M132.6 137.8v2.6M145.6 137.8v2.6"/>
<path d="M153.4 137.8v2.6M158.6 137.8v2.6M166.5 137.8v2.6M176.8 137.8v2.6M210.7 135.1h7.8M210.7 137.8h7.8M210.7 127.3v5.2h7.8M49.4 140.4h7.8M49.4 143h7.8v5.2M137.8 153.4v5.2M210.7 140.4h7.8M218.5 143h-7.8v7.8"/>
</g>
<circle cx="137.8" cy="158.6" r=".53" fill="#008000" stroke="#008000" stroke-width=".18"/>
<g font-size="3.7" fill="#800000">
<text x="167.7" y="183.3">TITLE:</text>
<text x="184.7" y="183.3">2 byte output</text>
<text x="167.7" y="191.1">Document Number:</text>
<text x="257.5" y="191.1">REV:</text>
<text x="167.7" y="201.5">Date:</text>
<text x="179.5" y="201.5">10/11/2019</text>
<text x="198.5" y="201.5">11:02 AM</text>
<text x="240.6" y="201.5">Sheet:</text>
<text x="254.9" y="201.5">1/1</text>
</g>
<g font-size="2.6" fill="#505050">
<text x="73.7" y="41" transform="rotate(-90 73.7 41)">X5-1</text>
<text x="78.9" y="41" transform="rotate(-90 78.9 41)">X5-2</text>
<text x="91.9" y="41" transform="rotate(-90 91.9 41)">X1-1</text>
<text x="97.1" y="41" transform="rotate(-90 97.1 41)">X1-2</text>
<text x="102.3" y="41" transform="rotate(-90 102.3 41)">X1-3</text>
<text x="107.5" y="41" transform="rotate(-90 107.5 41)">X1-4</text>
<text x="112.7" y="41" transform="rotate(-90 112.7 41)">X1-5</text>
<text x="117.9" y="41" transform="rotate(-90 117.9 41)">X1-6</text>
<text x="123.1" y="41" transform="rotate(-90 123.1 41)">X1-7</text>
<text x="128.3" y="41" transform="rotate(-90 128.3 41)">X1-8</text>
<text x="154.3" y="41" transform="rotate(-90 154.3 41)">X2-1</text>
<text x="159.6" y="41" transform="rotate(-90 159.6 41)">X2-2</text>
<text x="164.8" y="41" transform="rotate(-90 164.8 41)">X2-3</text>
<text x="170" y="41" transform="rotate(-90 170 41)">X2-4</text>
<text x="175.2" y="41" transform="rotate(-90 175.2 41)">X2-5</text>
<text x="180.4" y="41" transform="rotate(-90 180.4 41)">X2-6</text>
<text x="185.6" y="41" transform="rotate(-90 185.6 41)">X2-7</text>
<text x="190.8" y="41" transform="rotate(-90 190.8 41)">X2-8</text>
<text x="75.4" y="57.1">GND</text>
<text x="220.6" y="70">MOUNT-HOLE3.0</text>
<text x="220.6" y="66.9">H1</text>
<text x="87.6" y="83.1" transform="rotate(-90 87.6 83.1)">ULN1</text>
<text x="137.8" y="83.1" transform="rotate(-90 137.8 83.1)">ULN2803</text>
<text x="150.1" y="83.1" transform="rotate(-90 150.1 83.1)">ULN2</text>
<text x="200.3" y="83.1" transform="rotate(-90 200.3 83.1)">uln2803</text>
<text x="220.6" y="83">MOUNT-HOLE3.0</text>
<text x="220.6" y="79.9">H2</text>
<text x="130" y="93.5">GND</text>
<text x="192.5" y="93.5">GND</text>
<text x="62.4" y="96.1" transform="rotate(-90 62.4 96.1)">VCC</text>
<text x="66.5" y="100.9">C2</text>
<text x="72.8" y="96.1" transform="rotate(-90 72.8 96.1)">VCC</text>
<text x="76.9" y="100.9">C1</text>
<text x="66.5" y="106.1">0.01uf</text>
<text x="76.9" y="106.1">0.01uf</text>
<text x="62.4" y="114.3">GND</text>
<text x="72.8" y="114.3">GND</text>
<text x="96.2" y="114.3" transform="rotate(-90 96.2 114.3)">VCC</text>
<text x="143" y="114.3" transform="rotate(-90 143 114.3)">VCC</text>
<text x="54.6" y="127.3" transform="rotate(-90 54.6 127.3)">VCC</text>
<text x="98.1" y="128">IC1P</text>
<text x="145" y="128">IC2P</text>
<text x="208.1" y="127.3" transform="rotate(-90 208.1 127.3)">VCC</text>
<text x="214.6" y="129.3">JP1</text>
<text x="106" y="132.5" transform="rotate(-90 106 132.5)">IC1</text>
<text x="137.8" y="132.5" transform="rotate(-90 137.8 132.5)">74LS595N</text>
<text x="150.2" y="132.5" transform="rotate(-90 150.2 132.5)">IC2</text>
<text x="182.1" y="132.5" transform="rotate(-90 182.1 132.5)">74LS595N</text>
<text x="48.8" y="148">JP2</text>
<text x="98.8" y="145.6">GND</text>
<text x="130" y="145.6">GND</text>
<text x="143" y="145.6">GND</text>
<text x="174.3" y="145.6">GND</text>
<text x="54.6" y="153.4">GND</text>
<text x="135.2" y="153.4" transform="rotate(-90 135.2 153.4)">VCC</text>
<text x="208.1" y="156">GND</text>
</g>
<g font-size="2.2" fill="#505050">
<text x="90.6" y="59.3" transform="rotate(-90 90.6 59.3)">18</text>
<text x="95.8" y="59.3" transform="rotate(-90 95.8 59.3)">17</text>
<text x="101" y="59.3" transform="rotate(-90 101 59.3)">16</text>
<text x="106.2" y="59.3" transform="rotate(-90 106.2 59.3)">15</text>
<text x="111.4" y="59.3" transform="rotate(-90 111.4 59.3)">14</text>
<text x="116.6" y="59.3" transform="rotate(-90 116.6 59.3)">13</text>
<text x="121.8" y="59.3" transform="rotate(-90 121.8 59.3)">12</text>
<text x="127.1" y="59.3" transform="rotate(-90 127.1 59.3)">11</text>
<text x="132.3" y="59.3" transform="rotate(-90 132.3 59.3)">10</text>
<text x="153.1" y="59.3" transform="rotate(-90 153.1 59.3)">18</text>
<text x="158.3" y="59.3" transform="rotate(-90 158.3 59.3)">17</text>
<text x="163.5" y="59.3" transform="rotate(-90 163.5 59.3)">16</text>
<text x="168.7" y="59.3" transform="rotate(-90 168.7 59.3)">15</text>
<text x="173.9" y="59.3" transform="rotate(-90 173.9 59.3)">14</text>
<text x="179.1" y="59.3" transform="rotate(-90 179.1 59.3)">13</text>
<text x="184.3" y="59.3" transform="rotate(-90 184.3 59.3)">12</text>
<text x="189.5" y="59.3" transform="rotate(-90 189.5 59.3)">11</text>
<text x="194.7" y="59.3" transform="rotate(-90 194.7 59.3)">10</text>
<text x="90.6" y="84.7" transform="rotate(-90 90.6 84.7)">1</text>
<text x="95.8" y="84.7" transform="rotate(-90 95.8 84.7)">2</text>
<text x="101" y="84.7" transform="rotate(-90 101 84.7)">3</text>
<text x="106.2" y="84.7" transform="rotate(-90 106.2 84.7)">4</text>
<text x="111.4" y="84.7" transform="rotate(-90 111.4 84.7)">5</text>
<text x="116.6" y="84.7" transform="rotate(-90 116.6 84.7)">6</text>
<text x="121.8" y="84.7" transform="rotate(-90 121.8 84.7)">7</text>
<text x="127.1" y="84.7" transform="rotate(-90 127.1 84.7)">8</text>
<text x="132.3" y="84.7" transform="rotate(-90 132.3 84.7)">9</text>
<text x="153.1" y="84.7" transform="rotate(-90 153.1 84.7)">1</text>
<text x="158.3" y="84.7" transform="rotate(-90 158.3 84.7)">2</text>
<text x="163.5" y="84.7" transform="rotate(-90 163.5 84.7)">3</text>
<text x="168.7" y="84.7" transform="rotate(-90 168.7 84.7)">4</text>
<text x="173.9" y="84.7" transform="rotate(-90 173.9 84.7)">5</text>
<text x="179.1" y="84.7" transform="rotate(-90 179.1 84.7)">6</text>
<text x="184.3" y="84.7" transform="rotate(-90 184.3 84.7)">7</text>
<text x="189.5" y="84.7" transform="rotate(-90 189.5 84.7)">8</text>
<text x="194.7" y="84.7" transform="rotate(-90 194.7 84.7)">9</text>
<text x="108.8" y="117.1" transform="rotate(-90 108.8 117.1)">15</text>
<text x="111.4" y="117.1" transform="rotate(-90 111.4 117.1)">1</text>
<text x="114" y="117.1" transform="rotate(-90 114 117.1)">2</text>
<text x="116.6" y="117.1" transform="rotate(-90 116.6 117.1)">3</text>
<text x="119.2" y="117.1" transform="rotate(-90 119.2 117.1)">4</text>
<text x="121.8" y="117.1" transform="rotate(-90 121.8 117.1)">5</text>
<text x="124.5" y="117.1" transform="rotate(-90 124.5 117.1)">6</text>
<text x="127.1" y="117.1" transform="rotate(-90 127.1 117.1)">7</text>
<text x="132.3" y="117.1" transform="rotate(-90 132.3 117.1)">9</text>
<text x="153.1" y="117.1" transform="rotate(-90 153.1 117.1)">15</text>
<text x="155.7" y="117.1" transform="rotate(-90 155.7 117.1)">1</text>
<text x="158.3" y="117.1" transform="rotate(-90 158.3 117.1)">2</text>
<text x="160.9" y="117.1" transform="rotate(-90 160.9 117.1)">3</text>
<text x="163.5" y="117.1" transform="rotate(-90 163.5 117.1)">4</text>
<text x="166.1" y="117.1" transform="rotate(-90 166.1 117.1)">5</text>
<text x="168.7" y="117.1" transform="rotate(-90 168.7 117.1)">6</text>
<text x="171.3" y="117.1" transform="rotate(-90 171.3 117.1)">7</text>
<text x="176.5" y="117.1" transform="rotate(-90 176.5 117.1)">9</text>
<text x="98.4" y="122.3" transform="rotate(-90 98.4 122.3)">16</text>
<text x="112.6" y="125.1" transform="rotate(-90 112.6 125.1)">QB</text>
<text x="120.4" y="125.1" transform="rotate(-90 120.4 125.1)">QE</text>
<text x="125.6" y="125.4" transform="rotate(-90 125.6 125.4)">QG</text>
<text x="128.2" y="125.2" transform="rotate(-90 128.2 125.2)">QH</text>
<text x="145.3" y="122.3" transform="rotate(-90 145.3 122.3)">16</text>
<text x="156.8" y="125.1" transform="rotate(-90 156.8 125.1)">QB</text>
<text x="164.6" y="125.1" transform="rotate(-90 164.6 125.1)">QE</text>
<text x="169.8" y="125.4" transform="rotate(-90 169.8 125.4)">QG</text>
<text x="172.4" y="125.2" transform="rotate(-90 172.4 125.2)">QH</text>
<text x="110" y="130.2" transform="rotate(-90 110 130.2)">SER QA</text>
<text x="115.2" y="130.2" transform="rotate(-90 115.2 130.2)">SCK QC</text>
<text x="117.8" y="130.2" transform="rotate(-90 117.8 130.2)">SCL QD</text>
<text x="123" y="130.2" transform="rotate(-90 123 130.2)">RCK QF</text>
<text x="133.4" y="130.2" transform="rotate(-90 133.4 130.2)">G</text>
<text x="133.4" y="126.1" transform="rotate(-90 133.4 126.1)">QH*</text>
<text x="154.2" y="130.2" transform="rotate(-90 154.2 130.2)">SER QA</text>
<text x="159.4" y="130.2" transform="rotate(-90 159.4 130.2)">SCK QC</text>
<text x="162" y="130.2" transform="rotate(-90 162 130.2)">SCL QD</text>
<text x="167.2" y="130.2" transform="rotate(-90 167.2 130.2)">RCK QF</text>
<text x="177.6" y="130.2" transform="rotate(-90 177.6 130.2)">G</text>
<text x="177.6" y="126.1" transform="rotate(-90 177.6 126.1)">QH*</text>
<text x="49.1" y="137.4">3</text>
<text x="49.1" y="134.8">4</text>
<text x="49.1" y="132.2">5</text>
<text x="98.4" y="133.6" transform="rotate(-90 98.4 133.6)">8</text>
<text x="108.8" y="137.4" transform="rotate(-90 108.8 137.4)">14</text>
<text x="114" y="137.2" transform="rotate(-90 114 137.2)">11</text>
<text x="116.6" y="137.4" transform="rotate(-90 116.6 137.4)">10</text>
<text x="121.8" y="137.4" transform="rotate(-90 121.8 137.4)">12</text>
<text x="132.3" y="137.4" transform="rotate(-90 132.3 137.4)">13</text>
<text x="145.3" y="133.6" transform="rotate(-90 145.3 133.6)">8</text>
<text x="153.1" y="137.4" transform="rotate(-90 153.1 137.4)">14</text>
<text x="158.3" y="137.2" transform="rotate(-90 158.3 137.2)">11</text>
<text x="160.9" y="137.4" transform="rotate(-90 160.9 137.4)">10</text>
<text x="166.1" y="137.4" transform="rotate(-90 166.1 137.4)">12</text>
<text x="176.5" y="137.4" transform="rotate(-90 176.5 137.4)">13</text>
<text x="217.5" y="132.2">1</text>
<text x="217.5" y="134.8">2</text>
<text x="217.5" y="137.4">3</text>
<text x="49.1" y="142.6">1</text>
<text x="49.1" y="140">2</text>
<text x="217.5" y="140">4</text>
<text x="217.5" y="142.6">5</text>
</g>
<g font-size="1.8" fill="#505050">
<text x="133.3" y="50.6" transform="rotate(-90 133.3 50.6)">COM</text>
<text x="195.7" y="50.6" transform="rotate(-90 195.7 50.6)">COM</text>
<text x="73.4" y="54.8" transform="rotate(-90 73.4 54.8)">COM</text>
<text x="91.6" y="94.5" transform="rotate(-90 91.6 94.5)">OUT0</text>
<text x="96.8" y="94.5" transform="rotate(-90 96.8 94.5)">OUT1</text>
<text x="102" y="94.5" transform="rotate(-90 102 94.5)">OUT2</text>
<text x="107.2" y="94.5" transform="rotate(-90 107.2 94.5)">OUT3</text>
<text x="112.4" y="94.5" transform="rotate(-90 112.4 94.5)">OUT4</text>
<text x="117.6" y="94.5" transform="rotate(-90 117.6 94.5)">OUT5</text>
<text x="122.9" y="94.5" transform="rotate(-90 122.9 94.5)">OUT6</text>
<text x="128.1" y="94.5" transform="rotate(-90 128.1 94.5)">OUT7</text>
<text x="154.1" y="94.5" transform="rotate(-90 154.1 94.5)">OUT8</text>
<text x="159.3" y="94.5" transform="rotate(-90 159.3 94.5)">OUT9</text>
<text x="164.5" y="95.5" transform="rotate(-90 164.5 95.5)">OUT10</text>
<text x="169.7" y="95.4" transform="rotate(-90 169.7 95.4)">OUT11</text>
<text x="174.9" y="95.5" transform="rotate(-90 174.9 95.5)">OUT12</text>
<text x="180.1" y="95.5" transform="rotate(-90 180.1 95.5)">OUT13</text>
<text x="185.3" y="95.5" transform="rotate(-90 185.3 95.5)">OUT14</text>
<text x="190.5" y="95.5" transform="rotate(-90 190.5 95.5)">OUT15</text>
<text x="109.9" y="110.4" transform="rotate(-90 109.9 110.4)">OUT0</text>
<text x="112.5" y="110.4" transform="rotate(-90 112.5 110.4)">OUT1</text>
<text x="115.1" y="110.4" transform="rotate(-90 115.1 110.4)">OUT2</text>
<text x="117.7" y="110.4" transform="rotate(-90 117.7 110.4)">OUT3</text>
<text x="120.3" y="110.4" transform="rotate(-90 120.3 110.4)">OUT4</text>
<text x="122.9" y="110.4" transform="rotate(-90 122.9 110.4)">OUT5</text>
<text x="125.5" y="110.4" transform="rotate(-90 125.5 110.4)">OUT6</text>
<text x="128.1" y="110.4" transform="rotate(-90 128.1 110.4)">OUT7</text>
<text x="133.3" y="110.4" transform="rotate(-90 133.3 110.4)">DP</text>
<text x="154.1" y="110.4" transform="rotate(-90 154.1 110.4)">OUT8</text>
<text x="156.7" y="110.4" transform="rotate(-90 156.7 110.4)">OUT9</text>
<text x="159.3" y="110.4" transform="rotate(-90 159.3 110.4)">OUT10</text>
<text x="161.9" y="110.4" transform="rotate(-90 161.9 110.4)">OUT11</text>
<text x="164.5" y="110.4" transform="rotate(-90 164.5 110.4)">OUT12</text>
<text x="167.1" y="110.4" transform="rotate(-90 167.1 110.4)">OUT13</text>
<text x="169.7" y="110.4" transform="rotate(-90 169.7 110.4)">OUT14</text>
<text x="172.3" y="110.4" transform="rotate(-90 172.3 110.4)">OUT15</text>
<text x="177.5" y="110.4" transform="rotate(-90 177.5 110.4)">DO</text>
<text x="100.7" y="122.1" transform="rotate(-90 100.7 122.1)">VCC</text>
<text x="147.6" y="122.1" transform="rotate(-90 147.6 122.1)">VCC</text>
<text x="58.5" y="135.8">DI</text>
<text x="100.7" y="135.2" transform="rotate(-90 100.7 135.2)">GND</text>
<text x="147.6" y="135.2" transform="rotate(-90 147.6 135.2)">GND</text>
<text x="206.6" y="135.8">DO</text>
<text x="58.5" y="138.4">CLK</text>
<text x="58.5" y="141">LATCH</text>
<text x="109.8" y="143.5" transform="rotate(-90 109.8 143.5)">DI</text>
<text x="203.6" y="141">LATCH</text>
<text x="205.8" y="138.4">CLK</text>
<text x="115" y="145.2" transform="rotate(-90 115 145.2)">CLK</text>
<text x="122.9" y="147.5" transform="rotate(-90 122.9 147.5)">LATCH</text>
<text x="154.1" y="144.2" transform="rotate(-90 154.1 144.2)">DP</text>
<text x="159.3" y="145.2" transform="rotate(-90 159.3 145.2)">CLK</text>
<text x="167.1" y="147.5" transform="rotate(-90 167.1 147.5)">LATCH</text>
</g>
</svg>
